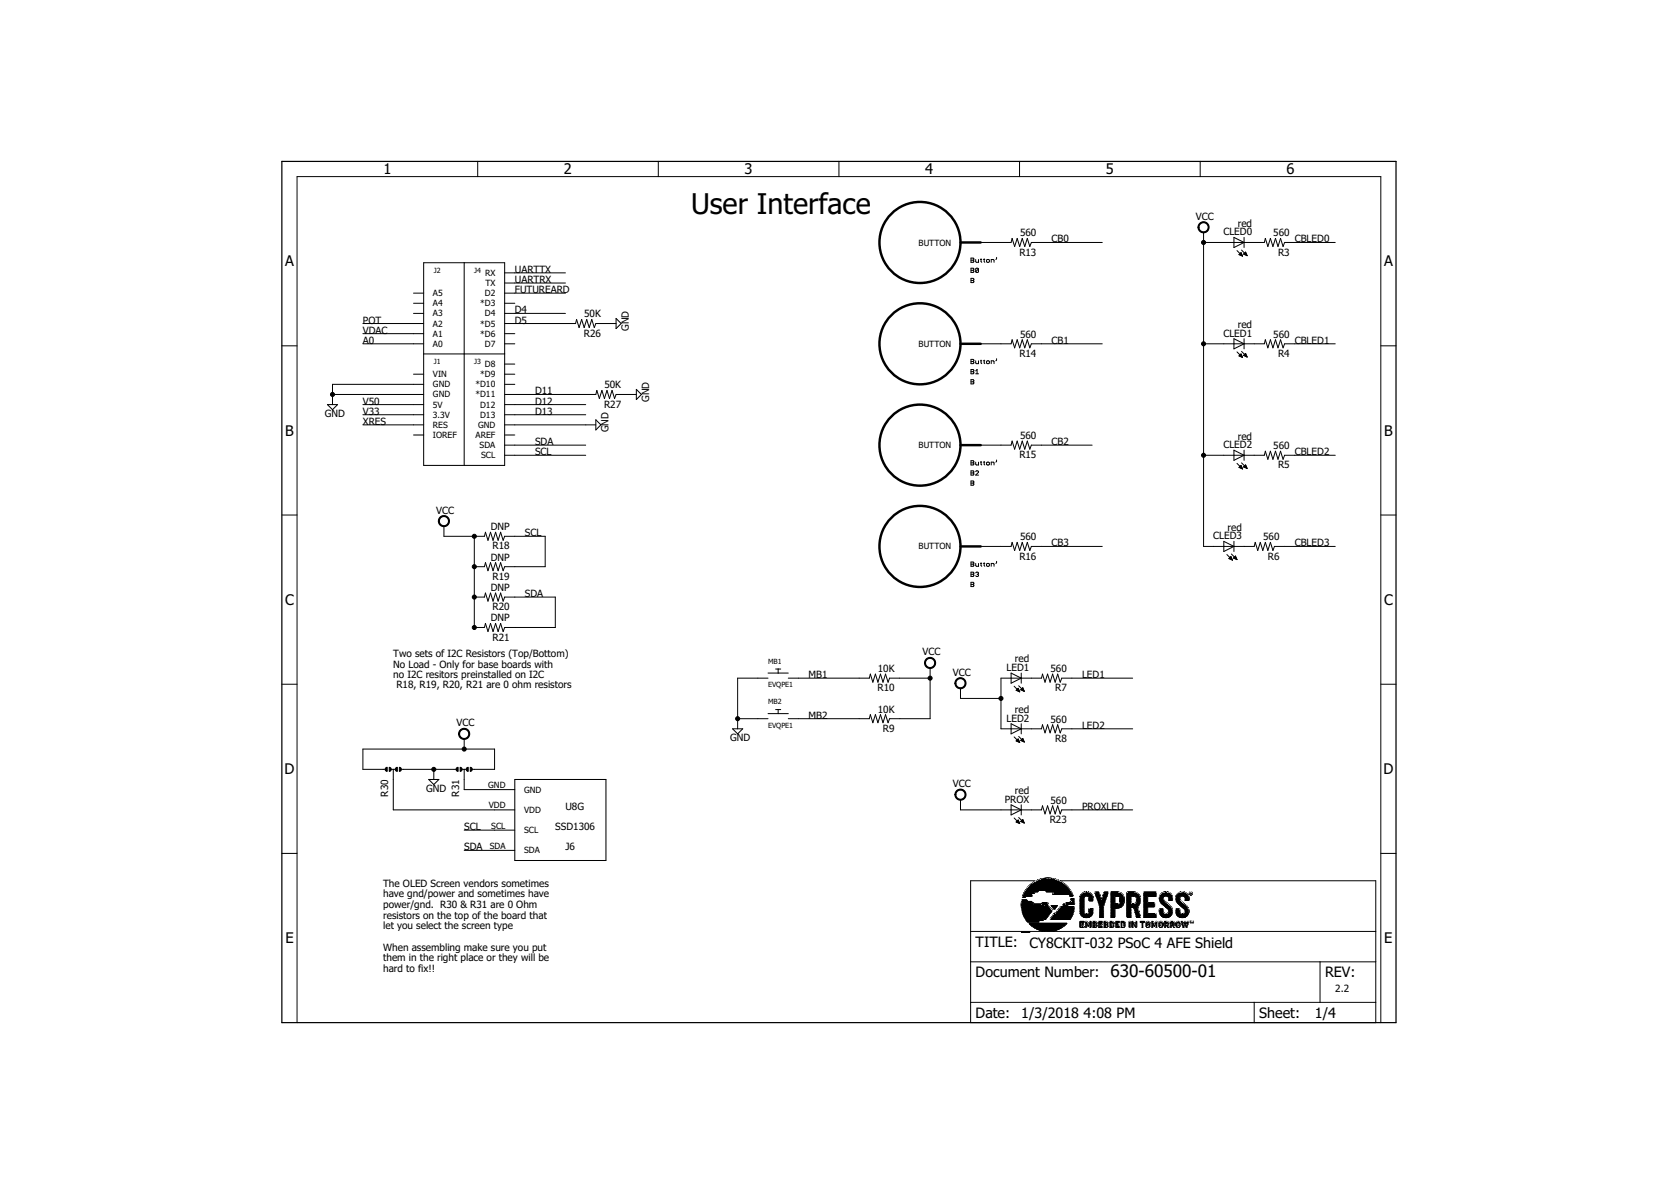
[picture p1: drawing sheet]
<svg xmlns="http://www.w3.org/2000/svg" width="841mm" height="594mm" viewBox="0 0 841 594" stroke-linecap="round" stroke-linejoin="round" font-family="sans-serif">
<g fill="none" stroke="#000" stroke-width=".5">
<path d="M240 81v8M330 81v8M421 81v8M511 81v8M602 81v8M604 116v158h25v-2l2 4 1-4 1 4 2-4 1 4 1-4 1 4 1-2h31M253 137h31M482 122h25l1-2 1 4 1-4 1 4 2-4 1 4 1-4 1 4 1-2h36M487 129l1 1v2h-1zM487 134l1 1v2h-1zM487 140h1v2h-1zM487 136h1"/>
<path d="M487 130h1M489 130l1 2h1v-2M491 135h-2v1M491 135v1h-2M491 135l-2 1M492 130h.1M492 130v2M493 130h1M494 130v2M495 130h1v1l-1 1zM497 132v-2h1l1 2M500 129l-1 1"/>
<path d="M604 122h30l1-2 1 4 1-4 1 4 2-4 1 4 1-4 1 4 1-2h26M620 126l3 2M621 128h2M621 128l1-1 1 1M622 127h1M622 128h1M622 127h.1M623 128h.1M623 125l2 3M624 127l1-1v2zM624 127h1M624 128h1"/>
<path d="M625 127h.1M625 128h.1M207 152h5M207 157h5M207 147h5M253 152h5M253 157h31M253 147h31M253 142h31M487 141h1M141 173h8M182 172h30"/>
<path d="M182 162h30M182 167h30M253 172h5M253 162h36v-2l1 4 2-4 1 4 1-4 2 4 1-4 1 4 1-2h10M253 167h5M482 172h25l1-2 1 4 1-4 1 4 2-4 1 4 1-4 1 4 1-2h36M500 180l-1 1M604 172h30l1-2 1 4 1-4 1 4 2-4 1 4 1-4 1 4 1-2h26M620 176l3 3M621 178l2 1M621 178l1-1 1 2M621 178h2"/>
<path d="M622 178h1M622 179h1M622 178h.1M623 179h.1M623 176l2 3M624 178l1-1v2zM624 178h1M625 177h.1M625 179h.1M692 173h8M167 198h45M207 188h5"/>
<path d="M212 193h-45v10M253 188h5M253 193h5M253 198h46v-2l2 4 1-4 1 4 1-4 2 4 1-4 1 4 1-2h10M253 183h5M487 180l1 1v1h-1zM487 185l1 1v1h-1zM487 190l1 1v1h-1zM487 191h1M487 186h1M487 181h1M489 181l1 1h1v-1"/>
<path d="M489 187h2M489 186l1-1v2M492 181h.1M492 181v1M493 181h1M494 181v1M495 181h1v1h-1zM497 182v-1h1l1 1M182 213h30M182 208h30M182 203h30M207 218h5"/>
<path d="M253 213h46M253 208h41M253 203h41M253 218h5M253 228h41M253 223h41M482 223h25l1-2 1 4 1-4 1 4 2-4 1 4 1-4 1 4 1-2h31M487 231h1v2h-1zM487 236h1v2h-1zM487 237h1M487 232h1M489 232l1 1h1v-1"/>
<path d="M489 236h2l-2 2h2M492 232h.1M492 231v2M493 232h1M494 231v2M495 232h1v1h-1zM497 233v-1h1l1 1M500 231l-1 1M604 228h30l1-2 1 4 1-4 1 4 2-4 1 4 1-4 1 4 1-2h26M620 232l3 3M621 234l2 1M621 234l1-1 1 2"/>
<path d="M621 234h2M622 234h1M622 235h1M622 234h.1M623 232l2 3M623 235h.1M624 234l1-1v2M624 234l1 1M624 234h1M624 233h1M625 235h.1M141 258h8"/>
<path d="M487 241h1v2h-1zM487 242h1M692 258h8M223 264v5h20v-2l2 4 1-4 1 4 2-4 1 4 1-4 1 4 1-2h20v15h-20l-1 2-1-4-1 4-1-4-2 4-1-4-1 4-2-4v2h-5M238 269v46h5v-2l2 4 1-4 1 4 2-4 1 4 1-4 1 4 1-2h25v-16h-25l-1 2-1-4-1 4-1-4-2 4-1-4-1 4-2-4v2h-5M482 274h25l1-2 1 4 1-4 1 4 2-4 1 4 1-4 1 4 1-2h36M615 278l3 3M616 280h2M617 280h1M617 279h.1M618 278l2 3M619 280h1"/>
<path d="M619 279h1M620 279l-1 1 1 1M620 279v2M487 282h1v2h-1zM487 287h1v2h-1zM487 292h1v2h-1zM487 293h1M487 288h1M487 283h1M489 282l1 2h1v-2M489 287h1v1M490 288h.1"/>
<path d="M490 288v1h-1M492 282h.1M492 282v2M493 282h1M494 282v2M495 283l1-1v2h-1zM497 284v-2l2 1v1M500 281l-1 1M616 280l1-1 1 2zM617 281h1M618 281h.1M620 280h.1"/>
<path d="M620 281h.1M385 340h-15v25M395 340h41v-2l2 4 1-4 1 4 2-4 1 4 1-4 1 4 1-2h20M466 335v25h-20l-1 2-1-4-1 4-1-4-2 4-1-4-1 4-2-4v2h-41M568 340h-36v2l-2-4-1 4-1-4-1 4-2-4-1 4-1-4-1 2h-20v25h20l1-2 1 4 1-4 2 4 1-4 1 4 1-4 2 4v-2h36M141 343h8M482 345v5h20M509 344l2 3M510 346l1 1M510 346l1-1v2M510 346h1M510 345h1"/>
<path d="M511 347h.1M511 344l3 3M512 346l1-1 1 2zM512 346h1M512 345h1M513 345h.1M513 346h1M514 347h.1M692 343h8M233 370v6M370 360h15M509 369l2 3"/>
<path d="M510 371l1 1M510 371l1-1v2M510 371h1M510 372h1M511 372h.1M511 369l3 3M512 371l1-1 1 2zM512 371h1M513 371h.1M513 370h.1M513 372h1M514 372h.1"/>
<path d="M194 386h-12v-10h66v10h-12M196 386h2M197 386v20h61M201 386h28M218 386v5M232 386h2M233 386v10h25M233 416h25M482 401v5h40l1-2 1 4 1-4 2 4 1-4 1 4 1-4 2 4v-2h36M509 410l2 3M510 412l1-1v2zM510 412h1"/>
<path d="M510 411h1M511 410l3 3M511 413h.1M512 412l1-1 1 2zM512 412h1M512 411h1M513 411h.1M513 412h1M141 428h8M233 426h25M692 428h8M487 442h203v71h-203z"/>
<path d="M487 467h203M512 467h.1M512 467h1M513 467h.1M513 467h1M514 467h.1M515 467h.1M515 467h1M516 467h.1M516 467h-4M487 482h203M662 482v21"/>
<path d="M149 513v-424h543v424M487 503h203M629 503v10"/>
</g>
<g fill="none" stroke="#000" stroke-width=".51">
<path d="M619 119l5 3-5 2zM624 119v5M212 132h41v101h-41zM233 132v101M309 160l3 2-3 3zM212 177h41M619 170l5 2-5 3zM624 170v5M319 195l3 3-3 2zM164 203h5l-2 2zM299 210l2 3-2 3zM619 226l5 2-5 3z"/>
<path d="M624 226v5M614 271l5 3-5 2zM619 271v5M385 337h10M389 335h3M390 335v2M507 337l5 3-5 3zM512 337v6M385 358h10M389 356h3M390 356v2M367 365h5l-2 3z"/>
<path d="M507 363l5 2-5 3zM512 363v5M215 391h5l-2 2zM258 391h46v40h-46zM507 403l5 3-5 3zM512 403v6"/>
</g>
<g fill="#000" stroke="#000" stroke-width=".5">
<path d="M601 112a2.8 2.8 0 0 1 5 0 2.8 2.8 0 0 1-2 5 2.8 2.8 0 0 1-3-3 2.3 2.3 0 0 1 4-2 2.3 2.3 0 0 1 0 4 2.3 2.3 0 0 1-4-2z" fill-rule="evenodd"/>
<path d="M221 259a2.8 2.8 0 0 1 4 1 2.8 2.8 0 0 1-2 4 2.8 2.8 0 0 1-3-3 2.3 2.3 0 0 1 4-2 2.3 2.3 0 0 1 0 4 2.3 2.3 0 0 1-4-1v-1z" fill-rule="evenodd"/>
<path d="M464 331a2.8 2.8 0 0 1 5 0 2.8 2.8 0 0 1-2 4 2.8 2.8 0 0 1-3-3 2.3 2.3 0 0 1 4-2 2.3 2.3 0 0 1 0 4 2.3 2.3 0 0 1-4-1v-1z" fill-rule="evenodd"/>
<path d="M480 341a2.8 2.8 0 0 1 4 0 2.8 2.8 0 0 1-2 4 2.8 2.8 0 0 1-3-2 2.3 2.3 0 0 1 4-2 2.3 2.3 0 0 1 0 3 2.3 2.3 0 0 1-4-1z" fill-rule="evenodd"/>
<path d="M231 366a2.8 2.8 0 0 1 4 0 2.8 2.8 0 0 1-1 5 2.8 2.8 0 0 1-4-3h1a2.3 2.3 0 0 1 3-2 2.3 2.3 0 0 1 0 4 2.3 2.3 0 0 1-3-2h-1z" fill-rule="evenodd"/>
<path d="M194 385v2a1 1 0 0 1-1-1 1 1 0 0 1 1-1z" fill-rule="evenodd"/>
<path d="M195 385l1 1-1 1z" fill-rule="evenodd"/>
<path d="M199 385v2a1 1 0 0 1-1-1 1 1 0 0 1 1-1z" fill-rule="evenodd"/>
<path d="M200 385l1 1-1 1z" fill-rule="evenodd"/>
<path d="M229 385h1v2a1 1 0 0 1-1-1 1 1 0 0 1 0-1z" fill-rule="evenodd"/>
<path d="M231 385a1 1 0 0 1 1 1 1 1 0 0 1-1 1z" fill-rule="evenodd"/>
<path d="M234 385h1v2a1 1 0 0 1-1-1 1 1 0 0 1 0-1z" fill-rule="evenodd"/>
<path d="M236 385a1 1 0 0 1 1 1 1 1 0 0 1-1 1z" fill-rule="evenodd"/>
<path d="M480 397a2.8 2.8 0 0 1 4 0 2.8 2.8 0 0 1-2 4 2.8 2.8 0 0 1-3-3 2.3 2.3 0 0 1 4-2 2.3 2.3 0 0 1 0 4 2.3 2.3 0 0 1-4-1v-1z" fill-rule="evenodd"/>
<circle cx="604" cy="122" r="1"/>
<circle cx="604" cy="172" r="1"/>
<circle cx="167" cy="198" r="1"/>
<circle cx="604" cy="228" r="1"/>
<circle cx="238" cy="269" r="1"/>
<circle cx="238" cy="284" r="1"/>
<circle cx="238" cy="299" r="1"/>
<circle cx="238" cy="315" r="1"/>
<circle cx="466" cy="340" r="1"/>
<circle cx="502" cy="350" r="1"/>
<circle cx="233" cy="376" r="1"/>
<circle cx="370" cy="360" r="1"/>
<circle cx="218" cy="386" r="1"/>
</g>
<g fill="none" stroke="#000" stroke-width="1.2">
<path d="M482 122h10M482 172h10M482 223h10M482 274h10"/>
<circle cx="461" cy="122" r="20"/>
<circle cx="461" cy="172" r="20"/>
<circle cx="461" cy="223" r="20"/>
<circle cx="461" cy="274" r="20"/>
</g>
<path d="M141 81h559v432h-559z" fill="none" stroke="#000" stroke-width=".61"/>
<g fill="#000" stroke="#000" stroke-width=".5">
<path d="M512 454h14zM512 454h12zM512 454h6zM512 453h6zM512 453l6 1zM512 453h7zM512 455h14zM512 453h5zM512 452l5 1zM512 452h5zM512 455h15zM512 452h3z"/>
<path d="M512 456h15zM512 455l15 1zM512 451h3zM512 456h1zM513 457h15zM513 456h14zM513 454l13 1zM513 451h2zM513 455h14zM513 454h13zM513 457h14zM513 450h1z"/>
<path d="M513 458h14zM513 458h13zM513 456l14 1zM513 449h1zM513 449l1 1zM513 457l14 1zM513 449h5zM513 449h3zM513 458l13 1zM513 459h13zM513 449h4zM513 448l3 1z"/>
<path d="M513 448h3zM514 448h2zM514 459l11 1zM514 459h12zM514 448h5zM514 460h11zM514 459h11zM514 447l2 1zM514 447h5zM514 447h7zM514 446h7zM514 449h4z"/>
<path d="M514 446l7 1zM514 446h23zM514 446h6zM514 447h6zM515 447h5zM515 446h21zM515 446h22zM515 445h21zM515 452h2zM515 445h20zM516 445h20zM516 445h19z"/>
<path d="M516 448h3zM516 444l19 1zM516 444h19zM516 447l3 1zM516 449h2zM516 444h18zM516 444h1zM517 444h18zM517 444h17zM517 443l17 1zM517 443h17zM517 443h16z"/>
<path d="M517 453h1zM517 443h1zM518 443h15zM518 442l15 1zM518 442h15zM518 454h4zM518 453h5zM518 453h4zM518 442h14zM519 453l4 1zM519 442h13zM519 443h14z"/>
<path d="M519 453h3zM519 442h14zM519 442h12zM520 442h11zM520 441h11zM520 441l11 1zM520 441h1zM521 441h9zM521 446h16zM521 446h3zM521 441h10zM521 441h1z"/>
<path d="M522 441h1zM522 441h7zM522 454h2zM522 441h6zM522 453h2zM523 453h1zM523 441h6zM523 453l1 1zM523 453h2zM523 441h1zM523 440h1zM524 453h1z"/>
<path d="M524 441h1zM524 440h1zM524 440l1 1zM525 446h12zM525 447h12zM525 446l12 1zM525 440h1zM526 440v1zM526 440h1zM526 440l1 1zM526 441h2zM527 454h3z"/>
<path d="M527 460h10zM528 454h2zM528 440v1zM528 459h9zM528 455h2zM528 448h8zM528 448h10zM528 448h9zM528 448h1zM528 454l2 1zM528 460h9zM528 459l9 1z"/>
<path d="M528 459h10zM528 455h1zM528 458l10 1zM528 458h10zM528 456h1zM529 458h9zM529 448h8zM529 447h8zM529 447l8 1zM529 458h1zM529 441h1zM530 458h8z"/>
<path d="M530 457l8 1zM530 457h8zM530 441h1zM530 457h9zM530 456l8 1zM530 456h9zM531 456h8zM531 455h8zM532 456h7zM532 455h7zM532 455l7 1zM533 443h1z"/>
<path d="M533 454h2zM533 453l2 1zM533 453h2zM534 453h5zM534 453h3zM535 453h4zM535 453h2zM536 449h2zM536 448h2zM537 448l1 1zM537 448h1zM537 453h2z"/>
<path d="M537 452h2zM537 452l2 1zM537 451h2zM538 452h1zM538 451h1zM542 457h2zM542 456l2 1zM542 456h2zM542 455l2 1zM542 455h2zM542 454l2 1zM542 454h2z"/>
<path d="M542 453l2 1zM542 453h2zM542 452l2 1zM542 452h2zM542 451h2zM542 450l2 1zM542 450h2zM542 450h1zM542 457h1zM542 458h2zM542 449l2 1zM542 457l2 1z"/>
<path d="M542 449h2zM542 458h6zM542 458h1zM542 449h6zM542 458v1zM542 459h1zM542 449h1zM542 459h5zM542 459h6zM542 448l5 1zM542 448h5zM542 448h6z"/>
<path d="M543 458l5 1zM543 449h5zM543 459h5zM543 448h4zM543 459h4zM543 459h3zM543 460h3zM543 447l3 1zM543 460h4zM543 448h3zM543 447h1zM543 459l3 1z"/>
<path d="M544 460h1zM544 447h1zM544 447h2zM545 460h1zM545 447h1zM545 458h1zM545 449h1zM546 458h2zM546 449h2zM546 450h2zM546 457l2 1zM546 457h2z"/>
<path d="M546 449l2 1zM546 456l2 1zM546 456h2zM546 452h2zM546 451h2zM546 450l2 1zM546 459h1zM547 456h1zM549 447h2zM549 448h2zM549 447l2 1zM549 449h2z"/>
<path d="M549 448l2 1zM550 449h1zM550 448h1zM550 447h1zM550 449h2zM550 450h2zM550 449l2 1zM550 450l2 1zM550 451h2zM550 451h3zM550 451h4zM551 451h3z"/>
<path d="M551 451h1zM551 452h3zM551 453h3zM551 452l3 1zM551 453l3 1zM551 454h3zM551 454h2zM551 460h2zM551 459l2 1zM551 459h2zM551 458l2 1zM551 458h2z"/>
<path d="M551 457l2 1zM551 457h2zM551 456l2 1zM551 456h2zM551 455l2 1zM551 455h2zM551 454l2 1zM552 460h1zM552 454h1zM552 453h2zM552 451h2zM553 451h2z"/>
<path d="M553 451h1zM553 450l2 1zM553 450h1zM553 450h2zM553 449l2 1zM553 449h2zM553 448h2zM553 448h3zM554 449h1zM554 448h1zM554 448h2zM554 448l1 1z"/>
<path d="M554 447h2zM554 447l2 1zM557 460h2zM557 459l2 1zM557 459h2zM557 458l2 1zM557 458h2zM557 457l2 1zM557 457h2zM557 456l2 1zM557 456h2zM557 455l2 1z"/>
<path d="M557 455h2zM557 455h3zM557 455h4zM557 455h5zM557 454l5 1zM557 454h5zM557 454h6zM557 454h2zM557 453l2 1zM557 453h2zM557 452l2 1zM557 452h2z"/>
<path d="M557 451h2zM557 450l2 1zM557 450h2zM557 449l2 1zM557 449h2zM557 449h6zM557 448l6 1zM557 448h6zM557 448h5zM557 447l5 1zM557 447h4zM557 447h5z"/>
<path d="M559 453l2 1zM559 449h2zM559 453h2zM559 454h2zM561 453l2 1zM561 453h2zM561 454h2zM561 449h2zM561 453h1zM561 455h1zM561 447h1zM561 449l3 1z"/>
<path d="M561 450h2zM562 453h2zM562 450h1zM562 453h1zM562 452l1 1zM562 450h2zM562 452h2zM562 452h1zM562 451h2zM562 450l2 1zM562 448h1zM565 460h2z"/>
<path d="M565 459l2 1zM565 459h2zM565 458l2 1zM565 458h2zM565 457l2 1zM565 457h2zM565 456l2 1zM565 456h2zM565 455l2 1zM565 455h2zM565 455h3zM565 454l2 1z"/>
<path d="M565 454h6zM565 454h5zM565 453l6 1zM565 453h6zM565 453h2zM565 452l2 1zM565 452h2zM565 451h2zM565 450l2 1zM565 450h2zM565 449l2 1zM565 449h2z"/>
<path d="M565 449h6zM565 448h6zM565 448h5zM565 447l5 1zM565 447h1zM565 454h2zM565 453h3zM565 449h3zM565 448l6 1zM565 447h4zM566 447h3zM566 460h1z"/>
<path d="M566 447h4zM567 453h1zM567 454h1zM568 454v1zM568 453h3zM568 453h1zM568 449h1zM568 455h2zM568 454h2zM568 454l2 1zM568 455h3zM569 455h1z"/>
<path d="M569 455h2zM569 455l2 1zM569 456h2zM569 453h2zM569 456l2 1zM569 447h1zM569 457h2zM569 449h3zM569 453h3zM569 458h2zM569 457l2 1zM570 458h1z"/>
<path d="M570 449h2zM570 459h2zM570 458l2 1zM570 458h2zM570 449l2 1zM570 453h2zM570 452h2zM570 453h1zM570 452l2 1zM570 459l2 1zM570 450h2zM570 460h2z"/>
<path d="M570 451h2zM570 450l2 1zM570 450h1zM570 452h1zM570 460h1zM574 460h6zM574 459l6 1zM574 459h6zM574 458l6 1zM574 458h6zM574 458h2zM574 457l2 1z"/>
<path d="M574 457h2zM574 456l2 1zM574 456h2zM574 455l2 1zM574 455h2zM574 454l2 1zM574 454h2zM574 454h5zM574 453l5 1zM574 453h5zM574 453h2zM574 452l2 1z"/>
<path d="M574 452h2zM574 451h2zM574 450l2 1zM574 450h2zM574 449l2 1zM574 449h2zM574 449h6zM574 448l6 1zM574 448h6zM574 447l6 1zM574 447h6zM576 458h4z"/>
<path d="M576 449h4zM576 453h3zM576 454l3 1zM576 455h3zM576 454h3zM581 457h2zM581 456l2 1zM581 456h2zM581 451h2zM581 450h2zM581 450l2 1zM581 450h3z"/>
<path d="M582 457h1zM582 451h2zM582 449h2zM582 458h1zM582 451h1zM582 450h1zM582 450h2zM582 458h2zM582 457h2zM582 456h1zM582 449l2 1zM582 457l1 1z"/>
<path d="M582 452h1zM582 458h6zM582 452h2zM582 449h6zM582 449h5zM582 452h3zM582 458h5zM582 459h5zM582 459h6zM582 452l3 1zM582 448h5zM582 453h3z"/>
<path d="M582 458l5 1zM582 448l5 1zM583 448h4zM583 453h2zM583 453h3zM583 459h4zM583 459h3zM583 459l3 1zM583 460h3zM583 448h3zM583 447l3 1zM583 453l3 1z"/>
<path d="M583 454h3zM583 460h2zM583 452h1zM583 460h1zM583 447h2zM584 460h1zM584 454h2zM584 454h3zM584 447h1zM584 452h1zM584 454h1zM585 455h2z"/>
<path d="M585 454l2 1zM585 454h2zM585 447h1zM585 460h1zM585 455h3zM585 458h1zM585 449h3zM585 458h3zM585 449h1zM586 458h2zM586 456h1zM586 449h2z"/>
<path d="M586 455l1 1zM586 455h2zM586 456h2zM586 455h1zM586 449l2 1zM586 450h2zM586 457l2 1zM586 457h2zM586 456l2 1zM586 451h2zM586 450l2 1zM586 448h1z"/>
<path d="M587 455l1 1zM590 457h2zM590 457h1zM590 456l2 1zM590 456h2zM590 451h1zM590 451h2zM590 450l2 1zM590 450h1zM590 450h2zM590 458h1zM590 457l1 1z"/>
<path d="M590 456h1zM590 458h2zM590 458h6zM590 452h2zM590 449h2zM590 449h6zM590 452h3zM590 449l2 1zM590 459h6zM590 452l3 1zM590 448h1zM590 453h3z"/>
<path d="M590 458l5 1zM590 448l6 1zM590 448h6zM591 459h4zM591 459h5zM591 453h2zM591 452h2zM591 449h5zM591 448h5zM591 448h4zM591 453h3zM591 448h3z"/>
<path d="M591 459h3zM591 459l3 1zM591 453h1zM591 460h4zM591 447l3 1zM591 460h2zM591 460h3zM591 454h3zM591 450h1zM591 454h1zM592 453h2zM592 447h1z"/>
<path d="M592 453l2 1zM592 454h2zM592 454h3zM592 460h1zM593 454l2 1zM593 455h2zM593 455h3zM593 454h2zM593 460h1zM593 447h1zM594 458h2zM594 455h2z"/>
<path d="M594 455l2 1zM594 449h2zM594 456h2zM594 450h2zM594 449l2 1zM594 457l2 1zM594 457h2zM594 451h2zM594 450l2 1zM594 459h1zM594 456l2 1zM594 454h1z"/>
<path d="M595 450h1zM595 457h1zM597 448h1zM514 461h9zM515 461h8zM515 461h6zM515 462h6zM516 463h19zM517 463h18zM517 463h17zM517 464h17zM517 463l17 1z"/>
<path d="M518 464h15zM518 465h15zM518 465h14zM518 464l15 1zM519 465h14zM519 465h13zM519 465h1zM520 465v1zM520 465h11zM520 466h11zM520 465l11 1zM520 466h10z"/>
<path d="M521 466h9zM521 461h2zM522 466l7 1zM522 466h7zM523 466h5zM523 466h6zM523 467h6zM523 467h1zM523 461h2zM523 461h1zM524 467h1zM525 467h1z"/>
<path d="M525 467h3zM526 467h1zM527 461h10zM529 466h1zM530 466h1zM531 465h1zM533 464h1zM542 465h2zM542 463v1zM542 462h2zM542 464v1zM542 463h1z"/>
<path d="M542 462v1zM542 462h1zM542 465h1zM542 464l2 1zM542 464h1zM543 463v1zM543 462h1zM544 465h1zM544 464l1 1zM544 464h1zM544 463l1 1zM544 463h1z"/>
<path d="M544 462l1 1zM544 462h1zM545 463h1zM545 463l1 1zM545 464h1zM546 463h1zM546 462l1 1zM546 462h1zM547 464v1zM547 463v1zM548 465h2zM548 464v1z"/>
<path d="M548 464h1zM548 463h2zM548 462v1zM548 462h1zM548 462h2zM548 465h1zM548 463h1zM548 463l1 1zM549 464v1zM549 463h1zM549 465h1zM549 464h1z"/>
<path d="M549 464l1 1zM551 465h2zM551 464v1zM551 463l1 1zM551 463h1zM551 463h2zM551 462v1zM551 462h2zM551 464h2zM551 464l2 1zM552 464h1zM554 465h1z"/>
<path d="M554 464v1zM554 462v1zM554 462h1zM554 463v1zM554 464l1 1zM554 464h1zM555 463h1zM555 464l1 1zM555 464h1zM555 462h1zM555 463l1 1zM557 465h1z"/>
<path d="M557 464v1zM557 463v1zM557 462h1zM557 464l1 1zM557 464h1zM558 464h1zM558 463h1zM558 464l1 1zM558 462l1 1zM558 463l1 1zM559 465h2zM559 464h2z"/>
<path d="M559 463h1zM559 462h1zM559 462h2zM559 464h1zM559 463l1 1zM559 463h2zM559 462l1 1zM560 462h1zM560 465h1zM560 464h1zM560 463h1zM560 463l1 1z"/>
<path d="M560 464l1 1zM562 465h1zM562 464l1 1zM562 464h1zM562 463l1 1zM562 463h1zM562 462l1 1zM562 462h1zM562 462h2zM562 465h2zM563 465h1zM563 464h1z"/>
<path d="M563 462h1zM563 464l1 1zM564 463v1zM566 462h1zM566 465h1zM566 464l1 1zM566 464h1zM566 463l1 1zM566 463h1zM566 462l1 1zM568 464v1zM568 463v1z"/>
<path d="M568 463h1zM568 462l1 1zM568 462h1zM569 463v1zM569 464h1zM569 465h1zM569 464l1 1zM569 463h1zM569 462l1 1zM569 462h1zM572 462h2zM572 462h1z"/>
<path d="M573 464v1zM573 463v1zM573 462v1zM573 462h1zM575 463v1zM575 462v1zM575 465h1zM575 462h1zM576 464v1zM576 462h1zM576 463h1zM576 464h1z"/>
<path d="M576 462l1 1zM576 463l1 1zM578 464v1zM578 463v1zM578 463h1zM578 462v1zM578 464h1zM579 463h1zM579 462l1 1zM579 462h1zM580 464v1zM580 463v1z"/>
<path d="M581 464h1zM581 463l1 1zM581 463h1zM581 462l1 1zM581 465h1zM581 462h2zM582 465h1zM582 464v1zM582 462h1zM582 464l1 1zM583 463v1zM584 465h1z"/>
<path d="M584 464l1 1zM584 464h1zM584 463l1 1zM584 463h1zM584 462l1 1zM584 462h1zM585 462h1zM585 464h1zM585 463h1zM585 465h1zM586 462v1zM587 465h1z"/>
<path d="M587 464l1 1zM587 464h1zM587 464h2zM587 463l1 1zM587 463h1zM587 462l1 1zM587 462h1zM588 463h1zM588 463l1 1zM588 462h1zM588 464h1zM588 465h1z"/>
<path d="M588 462l1 1zM590 463v1zM590 462l1 1zM590 462h1zM590 465h1zM591 464l1 1zM591 462h1zM591 465h1zM591 463h1zM591 464h1zM591 462l1 1zM592 462h1z"/>
<path d="M593 462v1zM593 464h1zM593 464l1 1zM593 465h1zM594 463v1zM594 463h1zM594 462h1zM594 464h1zM595 464v1zM595 464h1zM595 463h1zM595 462h1z"/>
<path d="M595 462l1 1z"/>
</g>
<text font-size="14.4" x="347" y="107">User Interface</text>
<text font-size="8.6" x="557" y="490">630-60500-01</text>
<g font-size="7.4">
<text x="192" y="87">1</text>
<text x="283" y="87">2</text>
<text x="373" y="87">3</text>
<text x="464" y="87">4</text>
<text x="555" y="87">5</text>
<text x="645" y="87">6</text>
<text x="143" y="134">A</text>
<text x="694" y="134">A</text>
<text x="143" y="218">B</text>
<text x="694" y="218">B</text>
<text x="143" y="303">C</text>
<text x="694" y="303">C</text>
<text x="143" y="388">D</text>
<text x="694" y="388">D</text>
<text x="143" y="473">E</text>
<text x="694" y="473">E</text>
</g>
<g font-size="7.2">
<text x="489" y="475">TITLE:</text>
<text x="516" y="475">CY8CKIT-032 PSoC 4 AFE Shield</text>
<text x="489" y="490">Document Number:</text>
<text x="665" y="490">REV:</text>
<text x="489" y="510">Date:</text>
<text x="512" y="510">1/3/2018</text>
<text x="543" y="510">4:08 PM</text>
<text x="632" y="510">Sheet:</text>
<text x="659" y="510">1/4</text>
</g>
<g font-size="5">
<text x="600" y="110">VCC</text>
<text x="621" y="114">red</text>
<text x="512" y="119">560</text>
<text x="614" y="118">CLED0</text>
<text x="639" y="119">560</text>
<text x="527" y="122">CB0</text>
<text x="649" y="122">CBLED0</text>
<text x="511" y="128">R13</text>
<text x="641" y="128">R3</text>
<text x="258" y="137">UARTTX</text>
<text x="258" y="142">UARTRX</text>
<text x="258" y="147">FUTUREARD</text>
<text x="258" y="157">D4</text>
<text x="293" y="159">50K</text>
<text x="182" y="162">POT</text>
<text x="182" y="167">VDAC</text>
<text x="258" y="162">D5</text>
<text x="315" y="166" transform="rotate(-90 315 166)">GND</text>
<text x="621" y="164">red</text>
<text x="182" y="172">A0</text>
<text x="293" y="169">R26</text>
<text x="512" y="169">560</text>
<text x="527" y="172">CB1</text>
<text x="614" y="169">CLED1</text>
<text x="639" y="169">560</text>
<text x="649" y="172">CBLED1</text>
<text x="511" y="179">R14</text>
<text x="641" y="179">R4</text>
<text x="268" y="198">D11</text>
<text x="303" y="195">50K</text>
<text x="182" y="203">V50</text>
<text x="268" y="203">D12</text>
<text x="325" y="202" transform="rotate(-90 325 202)">GND</text>
<text x="163" y="209">GND</text>
<text x="182" y="208">V33</text>
<text x="268" y="208">D13</text>
<text x="303" y="204">R27</text>
<text x="182" y="213">XRES</text>
<text x="305" y="217" transform="rotate(-90 305 217)">GND</text>
<text x="512" y="220">560</text>
<text x="621" y="220">red</text>
<text x="268" y="223">SDA</text>
<text x="527" y="223">CB2</text>
<text x="614" y="225">CLED2</text>
<text x="639" y="225">560</text>
<text x="268" y="228">SCL</text>
<text x="511" y="230">R15</text>
<text x="649" y="228">CBLED2</text>
<text x="641" y="235">R5</text>
<text x="219" y="257">VCC</text>
<text x="246" y="266">DNP</text>
<text x="263" y="269">SCL</text>
<text x="616" y="266">red</text>
<text x="247" y="275">R18</text>
<text x="512" y="271">560</text>
<text x="527" y="274">CB3</text>
<text x="608" y="270">CLED3</text>
<text x="633" y="271">560</text>
<text x="649" y="274">CBLED3</text>
<text x="246" y="281">DNP</text>
<text x="511" y="280">R16</text>
<text x="636" y="280">R6</text>
<text x="247" y="291">R19</text>
<text x="246" y="296">DNP</text>
<text x="263" y="299">SDA</text>
<text x="247" y="306">R20</text>
<text x="246" y="312">DNP</text>
<text x="247" y="321">R21</text>
<text x="197" y="329">Two sets of I2C Resistors (Top/Bottom)</text>
<text x="463" y="329">VCC</text>
<text x="197" y="335">No Load - Only for base boards with</text>
<text x="509" y="332">red</text>
<text x="197" y="340">no I2C resitors preinstalled on I2C</text>
<text x="405" y="340">MB1</text>
<text x="440" y="337">10K</text>
<text x="478" y="339">VCC</text>
<text x="505" y="336">LED1</text>
<text x="527" y="337">560</text>
<text x="543" y="340">LED1</text>
<text x="199" y="345">R18, R19, R20, R21 are 0 ohm resistors</text>
<text x="440" y="347">R10</text>
<text x="529" y="347">R7</text>
<text x="440" y="357">10K</text>
<text x="509" y="358">red</text>
<text x="229" y="364">VCC</text>
<text x="405" y="360">MB2</text>
<text x="505" y="362">LED2</text>
<text x="527" y="362">560</text>
<text x="543" y="365">LED2</text>
<text x="366" y="372">GND</text>
<text x="443" y="367">R9</text>
<text x="529" y="372">R8</text>
<text x="478" y="395">VCC</text>
<text x="195" y="399" transform="rotate(-90 195 399)">R30</text>
<text x="214" y="397">GND</text>
<text x="230" y="399" transform="rotate(-90 230 399)">R31</text>
<text x="509" y="398">red</text>
<text x="284" y="406">U8G</text>
<text x="504" y="402">PROX</text>
<text x="527" y="403">560</text>
<text x="543" y="406">PROXLED</text>
<text x="526" y="413">R23</text>
<text x="233" y="416">SCL</text>
<text x="278" y="416">SSD1306</text>
<text x="233" y="426">SDA</text>
<text x="284" y="426">J6</text>
<text x="192" y="445">The OLED Screen vendors sometimes</text>
<text x="192" y="450">have gnd/power and sometimes have</text>
<text x="192" y="455">power/gnd. R30 &amp; R31 are 0 Ohm</text>
<text x="192" y="461">resistors on the top of the board that</text>
<text x="192" y="466">let you select the screen type</text>
<text x="192" y="477">When assembling make sure you put</text>
<text x="192" y="482">them in the right place or they will be</text>
<text x="192" y="487">hard to fix!!</text>
<text x="670" y="497">2.2</text>
</g>
<g font-size="4.3">
<text x="461" y="123">BUTTON</text>
<text x="243" y="138">RX</text>
<text x="243" y="143">TX</text>
<text x="217" y="148">A5</text>
<text x="243" y="148">D2</text>
<text x="217" y="154">A4</text>
<text x="241" y="154">*D3</text>
<text x="217" y="159">A3</text>
<text x="243" y="159">D4</text>
<text x="217" y="164">A2</text>
<text x="241" y="164">*D5</text>
<text x="217" y="174">A0</text>
<text x="217" y="169">A1</text>
<text x="241" y="169">*D6</text>
<text x="243" y="174">D7</text>
<text x="461" y="174">BUTTON</text>
<text x="243" y="184">D8</text>
<text x="217" y="189">VIN</text>
<text x="241" y="189">*D9</text>
<text x="217" y="194">GND</text>
<text x="238" y="194">*D10</text>
<text x="217" y="199">GND</text>
<text x="238" y="199">*D11</text>
<text x="217" y="209">3.3V</text>
<text x="217" y="204">5V</text>
<text x="241" y="204">D12</text>
<text x="241" y="209">D13</text>
<text x="217" y="215">RES</text>
<text x="240" y="215">GND</text>
<text x="217" y="220">IOREF</text>
<text x="239" y="220">AREF</text>
<text x="241" y="225">SDA</text>
<text x="461" y="225">BUTTON</text>
<text x="241" y="230">SCL</text>
<text x="461" y="275">BUTTON</text>
<text x="245" y="395">GND</text>
<text x="263" y="397">GND</text>
<text x="245" y="405">VDD</text>
<text x="263" y="408">VDD</text>
<text x="246" y="415">SCL</text>
<text x="263" y="418">SCL</text>
<text x="246" y="426">SDA</text>
<text x="263" y="428">SDA</text>
</g>
<g font-size="3.6">
<text x="218" y="137">J2</text>
<text x="238" y="137">J4</text>
<text x="218" y="183">J1</text>
<text x="238" y="183">J3</text>
<text x="385" y="333">MB1</text>
<text x="385" y="345">EVQPE1</text>
<text x="385" y="353">MB2</text>
<text x="385" y="365">EVQPE1</text>
</g>
</svg>
